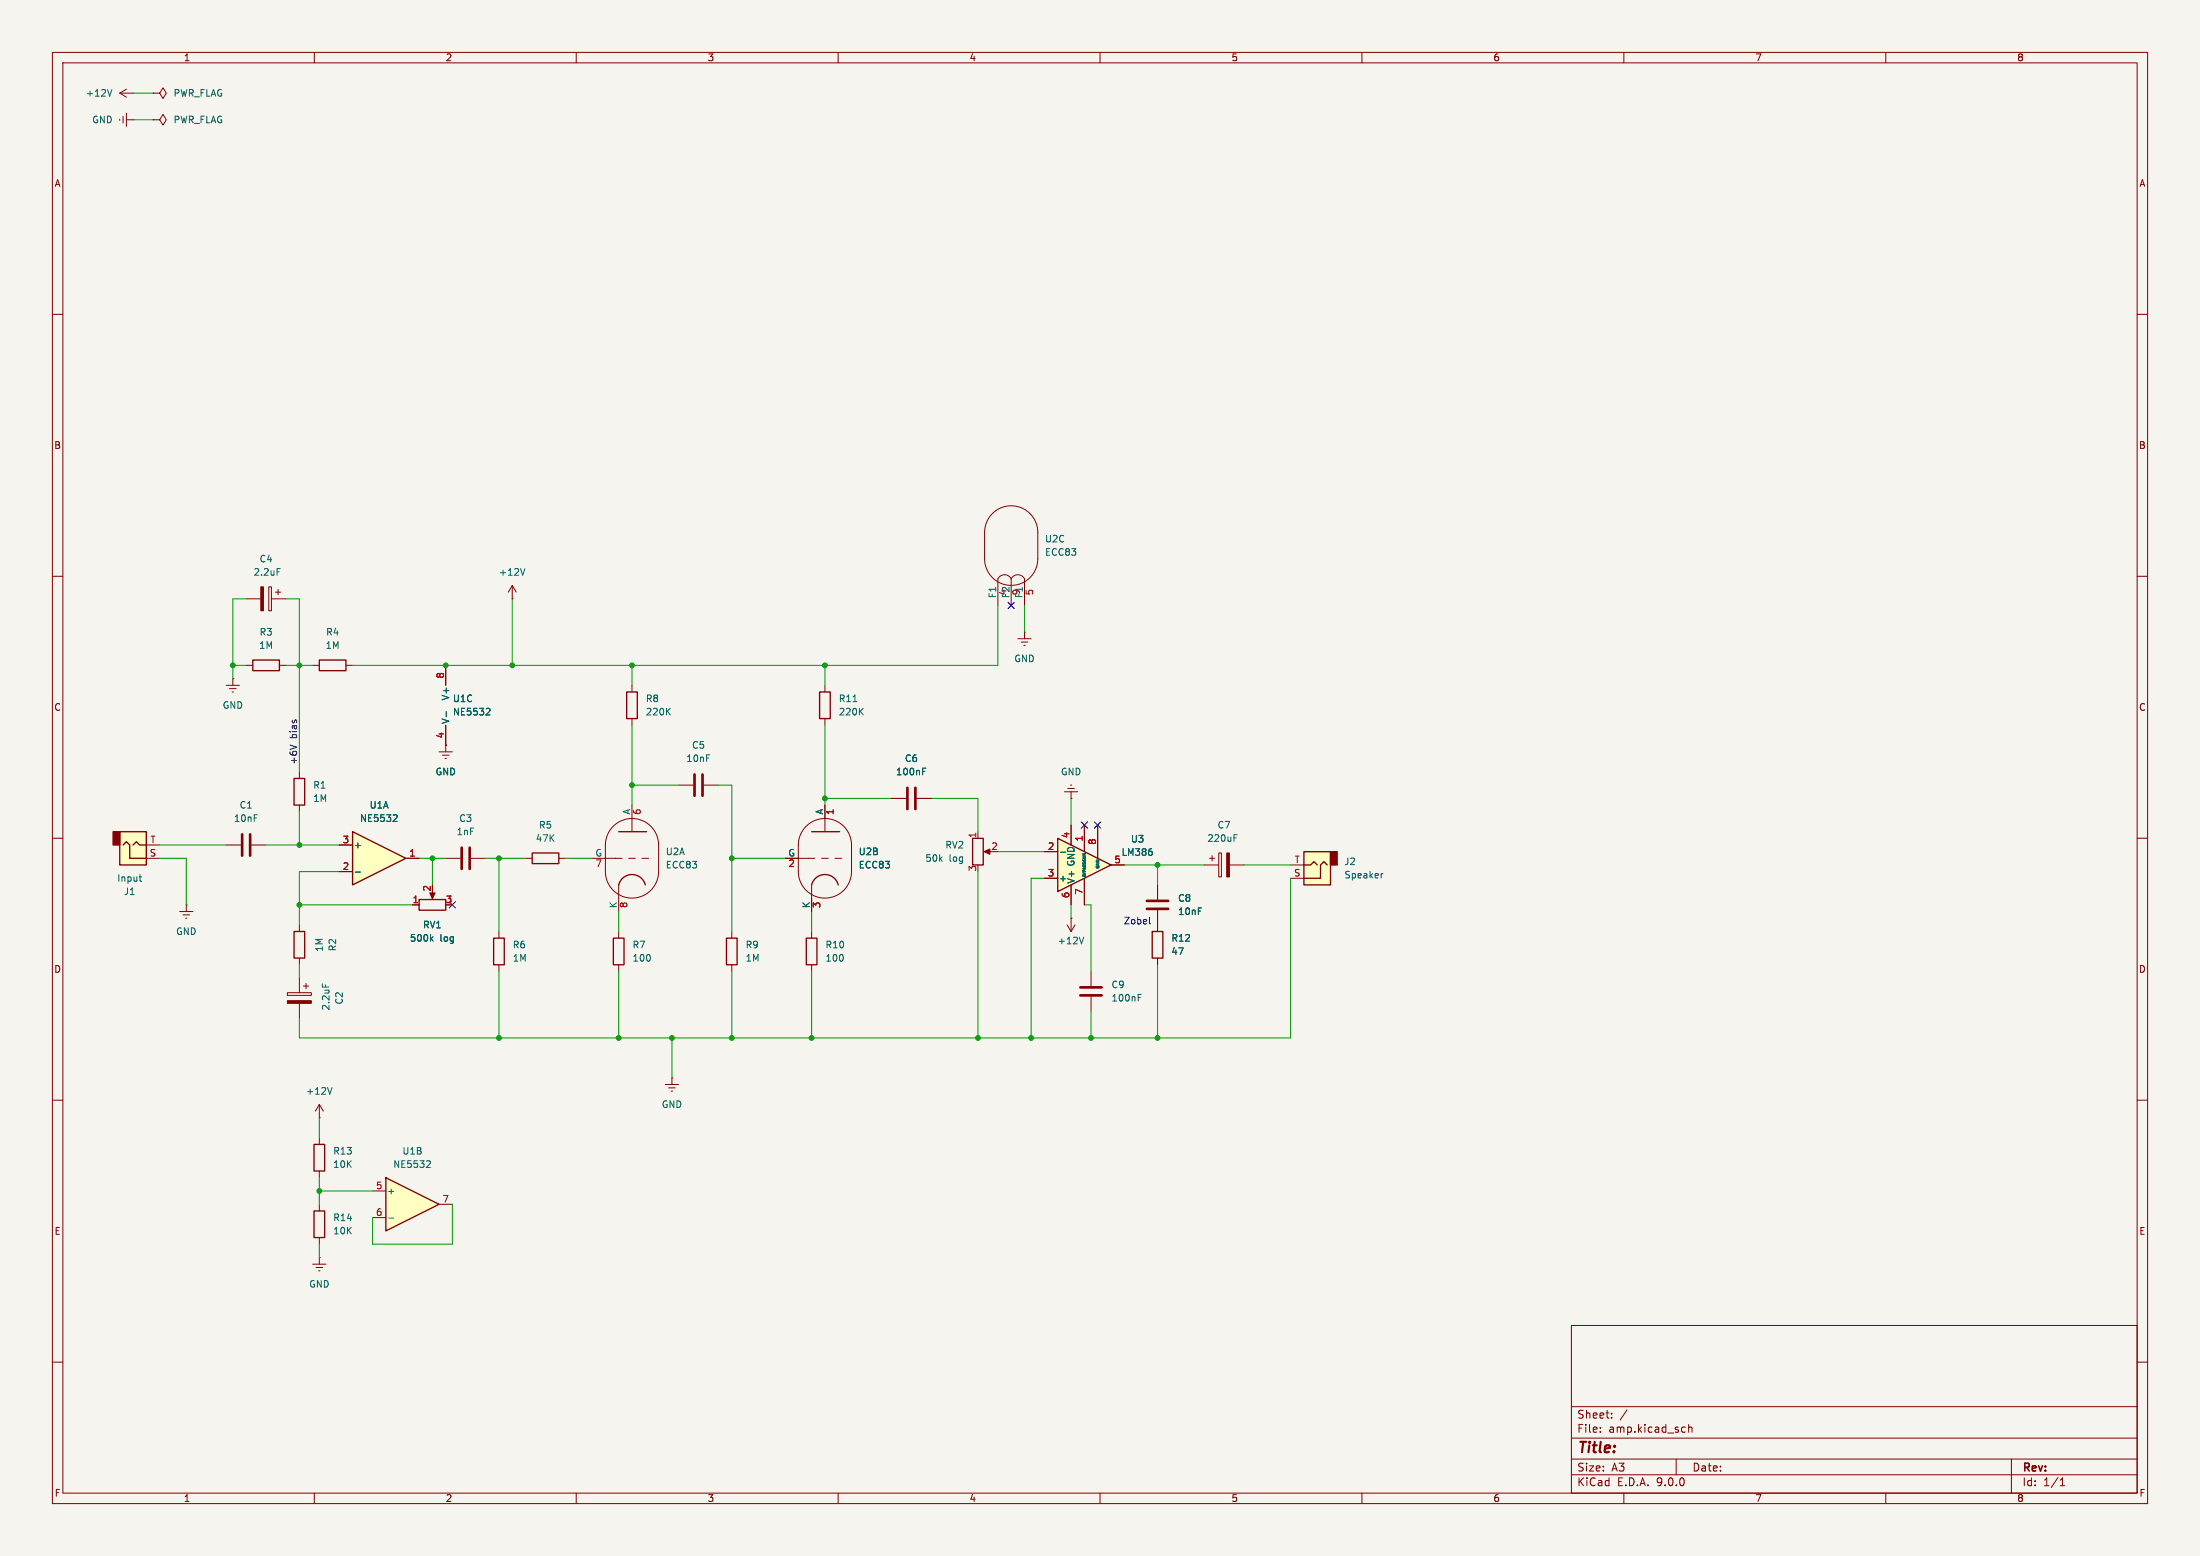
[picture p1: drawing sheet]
<svg xmlns="http://www.w3.org/2000/svg" width="420mm" height="297mm" viewBox="0 0 420 297" stroke-linecap="round" stroke-linejoin="round" font-family="sans-serif">
<path d="M0 0h420v297h-420z" fill="#f5f4ef" stroke="#f5f4ef" stroke-width=".19"/>
<g fill="none" stroke="#840000" stroke-width=".19">
<path d="M10 10h400v277h-400zM12 12h396v273h-396zM22.9 17.8l1.2 .7M22.9 17.8h2.5M24.1 17l-1.2 .8M25.4 17.8h.1M29.2 17.8h1.3l.6-1 .6 1-.6 1-.6-1M29.2 17.8h.1M60 10v2M110 10v2M160 10v2M210 10v2"/>
<path d="M260 10v2M310 10v2M360 10v2M22.9 22.7v.3M23.5 22.2v1.3M24.1 22.9h1.3M24.1 21.6v2.5M25.4 22.9h.1M29.2 22.9h1.3l.6-1.1 .6 1.1-.6 1-.6-1M29.2 22.9h.1M10 60h2M408 60h2"/>
<path d="M10 110h2M47 114.3h2.8M51.3 112h.5v4.6h-.5zM51.8 114.3h2.8M52.6 113h1M53.1 112.5v1M408 110h2M47 127h1.3M53.3 127h1.3M59.7 127h1.3M66 127h1.3M120.6 130.8v1.3"/>
<path d="M120.6 137.2v1.2M10 160h2M117 157.7a5.1 5.1 0 0 1 5.6-1.1 5.1 5.1 0 0 1 3.1 4.7v5.1a5.1 5.1 0 0 1-5.1 5 5.1 5.1 0 0 1-5-5v-5.1a5.1 5.1 0 0 1 1.4-3.6zM120.6 153.7v5.1M129.5 149.9h2.8M134.4 149.9h2.8M153.9 157.7a5.1 5.1 0 0 1 5.5-1.1 5.1 5.1 0 0 1 3.2 4.7v5.1a5.1 5.1 0 0 1-5.1 5 5.1 5.1 0 0 1-5.1-5v-5.1a5.1 5.1 0 0 1 1.5-3.6zM157.5 153.7v5.1M203.2 151.1h2.5M203.8 150.5h1.3M204.3 149.9h.3M204.5 152.4h.1"/>
<path d="M204.5 151.1v1.3M408 160h2M57.1 176.5v1.3M100.3 163.8h1.3M106.7 163.8h1.2M113 163.8h5.7M118.1 168.9v5.1M120 163.8h1.3M122.6 163.8h1.2M149.9 163.8h5.7M154.9 168.9v5.1M156.8 163.8h1.3"/>
<path d="M159.4 163.8h1.3M203.7 176.5l.8 1.3M204.5 175.3h.1M204.5 175.3v2.5M205.2 176.5l-.7 1.3M229.9 165.1h2.8M230.9 163.8h1M231.4 163.3v1M232.7 162.8h.5v4.6h-.5zM234.7 165.1h2.8M54.9 189.5h4.5v.5h-4.5zM57.1 182.9v1.3"/>
<path d="M57.1 186.7v2.8M57.1 191.5v2.8M57.9 188.2h1M58.4 187.7v1M10 210h2M408 210h2M300 253h108v32h-108zM10 260h2M300 278.5h108M300 274.5h108M300 268.5h108M305.5 273.2v.2"/>
<path d="M305.5 272.5v.1M307.7 270.5v.2M307.7 269.8v.1M310.6 269.1l-1.3 1.9M320 278.5v3M321.6 272.4l.1 .1M321.7 273.3l-.1 .1M322.4 271.9v1.5M322.4 272.5l.2-.1 .3 .1 .1 .9M384 278.5v6.5M408 260h2M60 285v2"/>
<path d="M110 285v2M160 285v2M210 285v2M260 285v2M300 281.5h108M310 285v2M360 285v2M393.3 283.6h.9M393.3 282.5l.4-.4v1.5"/>
</g>
<g fill="#840000" stroke="#840000" stroke-width=".19">
<path d="M234.2 162.8h.5v4.6h-.5z"/>
<path d="M54.9 191h4.5v.5h-4.5z"/>
<path d="M49.8 112h.5v4.6h-.5z"/>
</g>
<path d="M21.4 17.1l-.5 1.3M52.9 108.5h.6M127.4 135.7l.6 .8M128 135.2l-.8 .7M235.6 159.9h.4M235.6 159.3h.6M206.9 178.9l-.4 1.3M61.5 187.8v.6" fill="none" stroke="#006464" stroke-width=".19"/>
<path d="M48.3 126h5v2h-5zM61 126h5v2h-5zM119.6 132.1h2.1v5.1h-2.1zM118.1 158.8h5.3M154.9 158.8h5.4M56.1 177.8h2.1v5.1h-2.1zM101.6 162.8h5.1v2h-5.1zM118.1 168.9a2.62 2.62 0 0 1 2.5-2 2.62 2.62 0 0 1 2.6 2M154.9 168.9a2.62 2.62 0 0 1 2.6-2 2.62 2.62 0 0 1 2.5 2" fill="none" stroke="#840000" stroke-width=".25"/>
<path d="M132.6 147.8v4.1M134.1 147.8v4.1" fill="none" stroke="#840000" stroke-width=".51"/>
<path d="M248.9 162.6h5.1v6.3h-5.1z" fill="#ffffc2"/>
<path d="M254 162.6h1.3v2.5h-1.3z" fill="#840000" stroke="#840000" stroke-width=".25"/>
<path d="M248.9 162.6h5.1v6.3h-5.1zM248.9 165.1h1.3l.6-.6 .7 .6M253.4 165.1l-.7-.6-.6 .6v2.5h-3.2" fill="none" stroke="#840000" stroke-width=".25"/>
<path d="M246.4 167.6h2.5M246.4 165.1h2.5" fill="none" stroke="#840000" stroke-width=".19"/>
<path d="M264 166.7l-.3 .2" fill="none" stroke="#006464" stroke-width=".19"/>
<path d="M201.9 160l10.2 5.1-10.2 5.1z" fill="#ffffc2"/>
<path d="M156.5 132.1h2v5.1h-2zM153.9 179.1h2.1v5.1h-2.1zM185.7 160h2v5.1h-2zM201.9 160l10.2 5.1-10.2 5.1zM220 177.8h2v5.1h-2z" fill="none" stroke="#840000" stroke-width=".25"/>
<g fill="none" stroke="#840000" stroke-width=".19">
<path d="M189.4 98a5.1 5.1 0 0 1 5.6-1.1 5.1 5.1 0 0 1 3.1 4.7v5.1a5.1 5.1 0 0 1-5.1 5 5.1 5.1 0 0 1-5-5v-5.1a5.1 5.1 0 0 1 1.4-3.6zM193 110.5a1.42 1.42 0 0 0-1.2-.8 1.42 1.42 0 0 0-1.3 .8v5.1M193 110.5a1.42 1.42 0 0 1 1.3-.8 1.42 1.42 0 0 1 1.3 .8v5.1M193 110.5v5.1M157.5 130.8v1.3M157.5 137.2v1.2M194.3 121.9h2.5M194.9 122.6h1.3M195.5 123.2h.2M195.6 120.7h.1M195.6 120.7v1.2M170.2 152.4h2.8"/>
<path d="M175 152.4h2.8M186.7 158.8v1.2M204.5 157.5v3.8M207 157.5v5.1M209.5 157.5v6.3M85.1 163.8h2.8M89.9 163.8h2.8M154.9 177.8v1.3M188.2 162.6h1M199.4 167.6h2.5M199.4 162.6h2.5M204.5 168.9v3.8"/>
<path d="M207 167.6v5.1M212.1 165.1h2.5M221 168.9v2.8M221 173.7v4.1M154.9 184.2v1.2M208.3 185.4v2.8M208.3 190.2v2.8M221 182.9v1.3M127 207h2.5M127.6 207.6h1.3M128.1 208.3h.3M128.3 205.7h.1"/>
<path d="M128.3 205.7v1.3M59.7 241.3h2.5M60.3 241.9h1.3M60.8 242.6h.3M61 240h.1M61 240v1.3"/>
</g>
<path d="M195.2 112.1v.7M162.9 133.9h.7M164.2 135.7l.6 .8M164.8 135.2l-.7 .7M176.1 147.2h.5M176.1 146.6h.6M202.5 162.7h.9M219.9 162.6v.5M217.3 190.4h.4M217.3 189.8h.6" fill="none" stroke="#006464" stroke-width=".19"/>
<path d="M187.8 162.6l1.2-.5v1z" fill="#840000" stroke="#840000" stroke-width=".19"/>
<path d="M173.2 150.4v4M174.8 150.4v4M88.1 161.8v4.1M89.7 161.8v4.1M218.9 173.5h4.1M218.9 172h4.1M206.2 190h4.1M206.2 188.5h4.1" fill="none" stroke="#840000" stroke-width=".51"/>
<path d="M67.3 158.8l10.2 5-10.2 5.1z" fill="#ffffc2"/>
<path d="M56.1 148.6h2.1v5.1h-2.1zM67.3 158.8l10.2 5-10.2 5.1zM80 171.7h5.1v2h-5.1zM94.2 179.1h2.1v5.1h-2.1zM117.1 179.1h2v5.1h-2zM138.7 179.1h2v5.1h-2zM59.9 218.4h2.1v5.1h-2.1z" fill="none" stroke="#840000" stroke-width=".25"/>
<g fill="none" stroke="#840000" stroke-width=".19">
<path d="M97.8 114.3h.1M97.8 111.8l-.8 1.2M97.8 111.8l.8 1.2M97.8 111.8v2.5M43.2 130.8h2.5M43.8 131.4h1.3M44.3 132.1h.3M44.4 129.5h.1M44.4 129.5v1.3M85.1 127v3.8M85.1 138.4v5.1M57.1 147.3v1.3"/>
<path d="M57.1 153.7v1.2M83.8 143.5h2.6M84.5 144.1h1.2M85 144.8h.2M85.1 142.2h.1M43.2 161.3h2.8M48 161.3h2.8M64.8 161.3h2.5M64.8 166.4h2.5M77.5 163.8h2.5M78.7 172.7h1.3M82.5 170.2v1"/>
<path d="M95.2 177.8v1.3M118.1 177.8v1.3M139.7 177.8v1.3M95.2 184.2v1.2M118.1 184.2v1.2M139.7 184.2v1.2M61 213.4h.1M61 210.8v2.6M61 217.2v1.2M61 210.8l-.8 1.3M61 210.8l.7 1.3M61 223.5v1.3"/>
</g>
<path d="M100.2 108.5l-.4 1.3M85.2 135.8v1M93 135.2l.4 .1 .1 .3-.7 .9h.7M75.3 155.5l.4 .1 .1 .3-.8 .9h.8M67.8 166.5h1M82.3 179.2l.4 .4M82.7 178.8l-.5 .5M63.4 207.6l-.4 1.3" fill="none" stroke="#006464" stroke-width=".19"/>
<path d="M46.2 159.3v4M47.8 159.3v4" fill="none" stroke="#840000" stroke-width=".51"/>
<path d="M82 170.4h1.1l-.6 1.2z" fill="#840000" stroke="#840000" stroke-width=".19"/>
<path d="M73.7 224.8l10.1 5.1-10.1 5z" fill="#ffffc2"/>
<path d="M73.7 224.8l10.1 5.1-10.1 5z" fill="none" stroke="#840000" stroke-width=".25"/>
<path d="M71.1 227.3h2.6M71.1 232.4h2.6M83.8 229.9h2.6" fill="none" stroke="#840000" stroke-width=".19"/>
<path d="M74.2 232.5h1M81.6 221.6h.4l.2 .3-.8 .9h.8" fill="none" stroke="#006464" stroke-width=".19"/>
<path d="M22.9 158.8h5v6.3h-5z" fill="#ffffc2"/>
<path d="M21.6 158.8h1.3v2.5h-1.3z" fill="#840000" stroke="#840000" stroke-width=".25"/>
<path d="M22.9 158.8h5v6.3h-5zM23.5 161.3l.6-.6 .7 .6v2.5h3.1M25.4 161.3l.6-.6 .7 .6h1.2M59.9 231.1h2.1v5.1h-2.1z" fill="none" stroke="#840000" stroke-width=".25"/>
<g fill="none" stroke="#840000" stroke-width=".19">
<path d="M85.1 127v3.8M85.1 138.4v3.8M85.1 142.2h.1M157.5 153.7v2.5M170.2 152.4h2.8M175 152.4h2.8M204.5 157.5v3.8M207 157.5v5.1M209.5 157.5v6.3M27.9 163.8h2.6M27.9 161.3h2.6M34.3 174h2.5"/>
<path d="M34.9 174.6h1.3M35.4 175.3h.3M35.6 172.7h.1M35.6 172.7v1.3M64.8 161.3h2.5M64.8 166.4h2.5M77.5 163.8h2.5M78.7 172.7h1.3M149.9 163.8h2.5M154.9 171.5v2.5M199.4 167.6h2.5M199.4 162.6h2.5"/>
<path d="M204.5 168.9v3.8M207 167.6v5.1M212.1 165.1h2.5M221 168.9v2.8M221 173.7v4.1M221 182.9v1.3M61 229.9v1.2M61 236.2v1.3"/>
</g>
<path d="M85.2 135.8v1M93 135.2l.4 .1 .1 .3-.7 .9h.7M75.3 155.5l.4 .1 .1 .3-.8 .9h.8M176.1 147.2h.5M176.1 146.6h.6M26.5 167.4h.5M26.7 168l.3 .2M67.8 166.5h1M82.3 179.2l.4 .4M82.7 178.8l-.5 .5M202.5 162.7h.9M219.9 162.6v.5" fill="none" stroke="#006464" stroke-width=".19"/>
<path d="M55.4 142.2l1.2 .4" fill="none" stroke="#0f0f0f" stroke-width=".19"/>
<g fill="none" stroke="#009600" stroke-width=".19">
<path d="M25.4 17.8h3.8M25.4 22.9h3.8M47 114.3h-2.6v15.2M54.6 114.3h2.5v33M97.8 114.3v12.7M190.5 115.6v11.4h-123.2M195.6 115.6v5.1M44.4 127h2.6M54.6 127h5.1M120.6 127v3.8M120.6 138.4v15.3M157.5 127v3.8"/>
<path d="M157.5 138.4v15.3M57.1 154.9v6.4M120.6 149.9h8.9M137.2 149.9h2.5v27.9M157.5 152.4h12.7M177.8 152.4h8.9v6.4M204.5 152.4v5.1M30.5 163.8h5.1v8.9M30.5 161.3h12.7M50.8 161.3h14M57.1 172.7h21.6M64.8 166.4h-7.7v10.1"/>
<path d="M80 163.8h5.1M82.5 163.8v5.1M92.7 163.8h7.6M95.2 163.8v14M107.9 163.8h5.1M118.1 174v3.8M139.7 163.8h10.2M154.9 174v3.8M186.7 166.4v31.7M190.5 162.6h8.9M199.4 167.6h-2.6v30.5M204.5 172.7v2.6"/>
<path d="M207 172.7h1.3v12.7M214.6 165.1h15.3M221 165.1v3.8M237.5 165.1h8.9M246.4 167.6v30.5h-189.3v-3.8M57.1 184.2v2.5M95.2 185.4v12.7M118.1 185.4v12.7M128.3 198.1v7.6M139.7 185.4v12.7M154.9 185.4v12.7M208.3 193v5.1"/>
<path d="M221 184.2v13.9M61 213.4v3.8M61 224.8v5.1M61 237.5v2.5M61 227.3h10.1M86.4 229.9v7.6h-15.3v-5.1"/>
</g>
<path d="M192.4 115l1.2 1.2M193.6 115l-1.2 1.2M206.4 156.9l1.2 1.2M207.6 156.9l-1.2 1.2M208.9 156.9l1.3 1.2M210.2 156.9l-1.3 1.2M85.8 172.1l1.2 1.2M87 172.1l-1.2 1.2" fill="none" stroke="#000084" stroke-width=".19"/>
<path d="M219.4 175.1v1.1l.2 .2" fill="none" stroke="#0000c2" stroke-width=".19"/>
<g fill="#009600" stroke="#009600" stroke-width=".19">
<circle cx="85.1" cy="127" r=".46"/>
<circle cx="57.1" cy="172.7" r=".46"/>
<circle cx="57.1" cy="161.3" r=".46"/>
<circle cx="44.4" cy="127" r=".46"/>
<circle cx="97.8" cy="127" r=".46"/>
<circle cx="120.6" cy="127" r=".46"/>
<circle cx="57.1" cy="127" r=".46"/>
<circle cx="186.7" cy="198.1" r=".46"/>
<circle cx="157.5" cy="127" r=".46"/>
<circle cx="157.5" cy="152.4" r=".46"/>
<circle cx="120.6" cy="149.9" r=".46"/>
<circle cx="139.7" cy="163.8" r=".46"/>
<circle cx="128.3" cy="198.1" r=".46"/>
<circle cx="154.9" cy="198.1" r=".46"/>
<circle cx="139.7" cy="198.1" r=".46"/>
<circle cx="118.1" cy="198.1" r=".46"/>
<circle cx="221" cy="165.1" r=".46"/>
<circle cx="221" cy="198.1" r=".46"/>
<circle cx="196.8" cy="198.1" r=".46"/>
<circle cx="208.3" cy="198.1" r=".46"/>
<circle cx="95.2" cy="198.1" r=".46"/>
<circle cx="95.2" cy="163.8" r=".46"/>
<circle cx="61" cy="227.3" r=".46"/>
<circle cx="82.5" cy="163.8" r=".46"/>
</g>
<text font-size="2.8" fill="#840000" x="301" y="277.9">Title:</text>
<g font-size="2.1" fill="#840000">
<text x="301" y="273.7">File:</text>
<text x="301" y="271">Sheet:</text>
<text x="307.1" y="273.7">amp.kicad_sch</text>
<text x="301" y="281.1">Size:</text>
<text x="307.6" y="281.1">A3</text>
<text x="323" y="281.1">Date:</text>
<text x="386" y="281.3">Rev:</text>
<text x="301" y="283.9">KiCad</text>
<text x="308.7" y="283.9">E.D.A.</text>
<text x="316.3" y="283.9">9.0.0</text>
<text x="386" y="283.9">Id:</text>
<text x="390.1" y="283.9">1/1</text>
</g>
<g font-size="1.8" fill="#840000">
<text x="35" y="11.9">1</text>
<text x="85" y="11.9">2</text>
<text x="135" y="11.9">3</text>
<text x="185" y="11.9">4</text>
<text x="235" y="11.9">5</text>
<text x="285" y="11.9">6</text>
<text x="335" y="11.9">7</text>
<text x="385" y="11.9">8</text>
<text x="10.3" y="35.9">A</text>
<text x="408.3" y="35.9">A</text>
<text x="10.3" y="85.9">B</text>
<text x="408.2" y="85.9">B</text>
<text x="10.3" y="135.9">C</text>
<text x="408.2" y="135.9">C</text>
<text x="10.3" y="185.9">D</text>
<text x="408.2" y="185.9">D</text>
<text x="10.3" y="235.9">E</text>
<text x="408.3" y="235.9">E</text>
<text x="10.3" y="285.9">F</text>
<text x="35" y="286.9">1</text>
<text x="85" y="286.9">2</text>
<text x="135" y="286.9">3</text>
<text x="185" y="286.9">4</text>
<text x="235" y="286.9">5</text>
<text x="285" y="286.9">6</text>
<text x="335" y="286.9">7</text>
<text x="385" y="286.9">8</text>
<text x="408.3" y="285.9">F</text>
</g>
<g font-size="1.8" fill="#006464">
<text x="16.3" y="18.6">+12V</text>
<text x="17.5" y="23.7">GND</text>
<text x="33" y="18.6">PWR_FLAG</text>
<text x="33" y="23.7">PWR_FLAG</text>
<text x="49.5" y="107.5">C4</text>
<text x="199.4" y="103.7">U2C</text>
<text x="199.4" y="106.3">ECC83</text>
<text x="48.3" y="110.1">2.2uF</text>
<text x="95.1" y="110.1">+12V</text>
<text x="192.5" y="113.7" transform="rotate(-90 192.5 113.7)">4</text>
<text x="195" y="113.7" transform="rotate(-90 195 113.7)">9</text>
<text x="190.2" y="114.3" transform="rotate(-90 190.2 114.3)">F1</text>
<text x="192.8" y="114.3" transform="rotate(-90 192.8 114.3)">F2</text>
<text x="49.4" y="124.1">1M</text>
<text x="49.5" y="121.5">R3</text>
<text x="62.1" y="124.1">1M</text>
<text x="62.2" y="121.5">R4</text>
<text x="193.5" y="126.6">GND</text>
<text x="42.4" y="135.5">GND</text>
<text x="86" y="133.8" transform="rotate(-90 86 133.8)">V+</text>
<text x="86.4" y="136.8">NE5532</text>
<text x="86.4" y="134.2">U1C</text>
<text x="123.2" y="134.2">R8</text>
<text x="123.2" y="136.8">220K</text>
<text x="160" y="136.8">220K</text>
<text x="160" y="134.2">R11</text>
<text x="86" y="138.3" transform="rotate(-90 86 138.3)">V-</text>
<text x="132" y="143.1">C5</text>
<text x="83.1" y="148.2">GND</text>
<text x="130.9" y="145.6">10nF</text>
<text x="171" y="148.2">100nF</text>
<text x="172.6" y="145.6">C6</text>
<text x="202.4" y="148.2">GND</text>
<text x="45.6" y="154.5">C1</text>
<text x="59.7" y="150.7">R1</text>
<text x="59.7" y="153.3">1M</text>
<text x="70.5" y="154.5">U1A</text>
<text x="120.4" y="155.6" transform="rotate(-90 120.4 155.6)">A</text>
<text x="157.2" y="155.6" transform="rotate(-90 157.2 155.6)">A</text>
<text x="44.6" y="157.1">10nF</text>
<text x="68.6" y="157.1">NE5532</text>
<text x="87.1" y="159.6">1nF</text>
<text x="87.6" y="157.1">C3</text>
<text x="102.2" y="160.9">47K</text>
<text x="102.8" y="158.3">R5</text>
<text x="215.8" y="161">U3</text>
<text x="230.4" y="160.9">220uF</text>
<text x="232.3" y="158.3">C7</text>
<text x="67.4" y="162.2">+</text>
<text x="113.6" y="163.6">G</text>
<text x="127" y="163.4">U2A</text>
<text x="127" y="166">ECC83</text>
<text x="150.4" y="163.6">G</text>
<text x="163.8" y="163.4">U2B</text>
<text x="163.8" y="166">ECC83</text>
<text x="176.6" y="164.7">50k</text>
<text x="180.4" y="162.2">RV2</text>
<text x="181.2" y="164.7">log</text>
<text x="214" y="163.6">LM386</text>
<text x="256.5" y="165.3">J2</text>
<text x="256.5" y="167.9">Speaker</text>
<text x="22.3" y="168.5">Input</text>
<text x="23.6" y="171">J1</text>
<text x="117.9" y="173.5" transform="rotate(-90 117.9 173.5)">K</text>
<text x="154.7" y="173.5" transform="rotate(-90 154.7 173.5)">K</text>
<text x="202.1" y="168.5">+</text>
<text x="205.3" y="168.8" transform="rotate(-90 205.3 168.8)">V+ GND</text>
<text x="224.8" y="172.3">C8</text>
<text x="33.5" y="178.7">GND</text>
<text x="78.2" y="179.9">500k</text>
<text x="80.7" y="177.4">RV1</text>
<text x="84" y="179.9">log</text>
<text x="223.5" y="179.9">R12</text>
<text x="224.8" y="174.9">10nF</text>
<text x="61.8" y="181.8" transform="rotate(-90 61.8 181.8)">1M</text>
<text x="64.4" y="181.7" transform="rotate(-90 64.4 181.7)">R2</text>
<text x="97.8" y="181.2">R6</text>
<text x="97.8" y="183.7">1M</text>
<text x="120.7" y="181.2">R7</text>
<text x="120.7" y="183.7">100</text>
<text x="142.2" y="181.2">R9</text>
<text x="142.2" y="183.7">1M</text>
<text x="157.5" y="183.7">100</text>
<text x="157.5" y="181.2">R10</text>
<text x="201.8" y="180.4">+12V</text>
<text x="223.5" y="182.5">47</text>
<text x="65.6" y="191.8" transform="rotate(-90 65.6 191.8)">C2</text>
<text x="212.1" y="188.8">C9</text>
<text x="212.1" y="191.4">100nF</text>
<text x="63.1" y="193" transform="rotate(-90 63.1 193)">2.2uF</text>
<text x="58.3" y="209.1">+12V</text>
<text x="126.2" y="211.7">GND</text>
<text x="63.5" y="220.6">R13</text>
<text x="76.7" y="220.6">U1B</text>
<text x="63.5" y="223.1">10K</text>
<text x="75" y="223.1">NE5532</text>
<text x="63.5" y="233.3">R14</text>
<text x="73.8" y="228.2">+</text>
<text x="63.5" y="235.8">10K</text>
<text x="58.9" y="246">GND</text>
</g>
<g font-size="1.8" fill="#a90000">
<text x="197.6" y="113.7" transform="rotate(-90 197.6 113.7)">5</text>
<text x="84.8" y="129.6" transform="rotate(-90 84.8 129.6)">8</text>
<text x="84.8" y="141" transform="rotate(-90 84.8 141)">4</text>
<text x="122.6" y="155.6" transform="rotate(-90 122.6 155.6)">6</text>
<text x="159.5" y="155.6" transform="rotate(-90 159.5 155.6)">1</text>
<text x="28.6" y="161">T</text>
<text x="65.3" y="161">3</text>
<text x="186.4" y="160.1" transform="rotate(-90 186.4 160.1)">1</text>
<text x="204.2" y="160.1" transform="rotate(-90 204.2 160.1)">4</text>
<text x="206.8" y="160.7" transform="rotate(-90 206.8 160.7)">1</text>
<text x="209.3" y="161.4" transform="rotate(-90 209.3 161.4)">8</text>
<text x="28.5" y="163.6">S</text>
<text x="65.3" y="166.1">2</text>
<text x="78" y="163.6">1</text>
<text x="113.6" y="165.8">7</text>
<text x="150.4" y="165.8">2</text>
<text x="186.4" y="166.4" transform="rotate(-90 186.4 166.4)">3</text>
<text x="189.2" y="162.3">2</text>
<text x="200" y="167.4">3</text>
<text x="200" y="162.3">2</text>
<text x="212.7" y="164.8">5</text>
<text x="246.9" y="167.4">S</text>
<text x="247.1" y="164.8">T</text>
<text x="78.7" y="172.5">1</text>
<text x="82.3" y="170.3" transform="rotate(-90 82.3 170.3)">2</text>
<text x="85" y="172.5">3</text>
<text x="120.1" y="173.4" transform="rotate(-90 120.1 173.4)">8</text>
<text x="156.9" y="173.4" transform="rotate(-90 156.9 173.4)">3</text>
<text x="204.2" y="171.5" transform="rotate(-90 204.2 171.5)">6</text>
<text x="206.8" y="170.9" transform="rotate(-90 206.8 170.9)">7</text>
<text x="71.7" y="227.1">5</text>
<text x="71.7" y="232.2">6</text>
<text x="84.4" y="229.6">7</text>
</g>
<g font-size="1.8" fill="#0f0f0f">
<text x="56.8" y="141" transform="rotate(-90 56.8 141)">bias</text>
<text x="56.8" y="146" transform="rotate(-90 56.8 146)">+6V</text>
</g>
<text font-size="1.8" fill="#0000c2" x="214.4" y="176.6">Zobel</text>
<g font-size=".7" fill="#006464">
<text x="207.5" y="167.5" transform="rotate(-90 207.5 167.5)">BYPASSGAIN</text>
<text x="210" y="166" transform="rotate(-90 210 166)">GAIN</text>
</g>
</svg>
